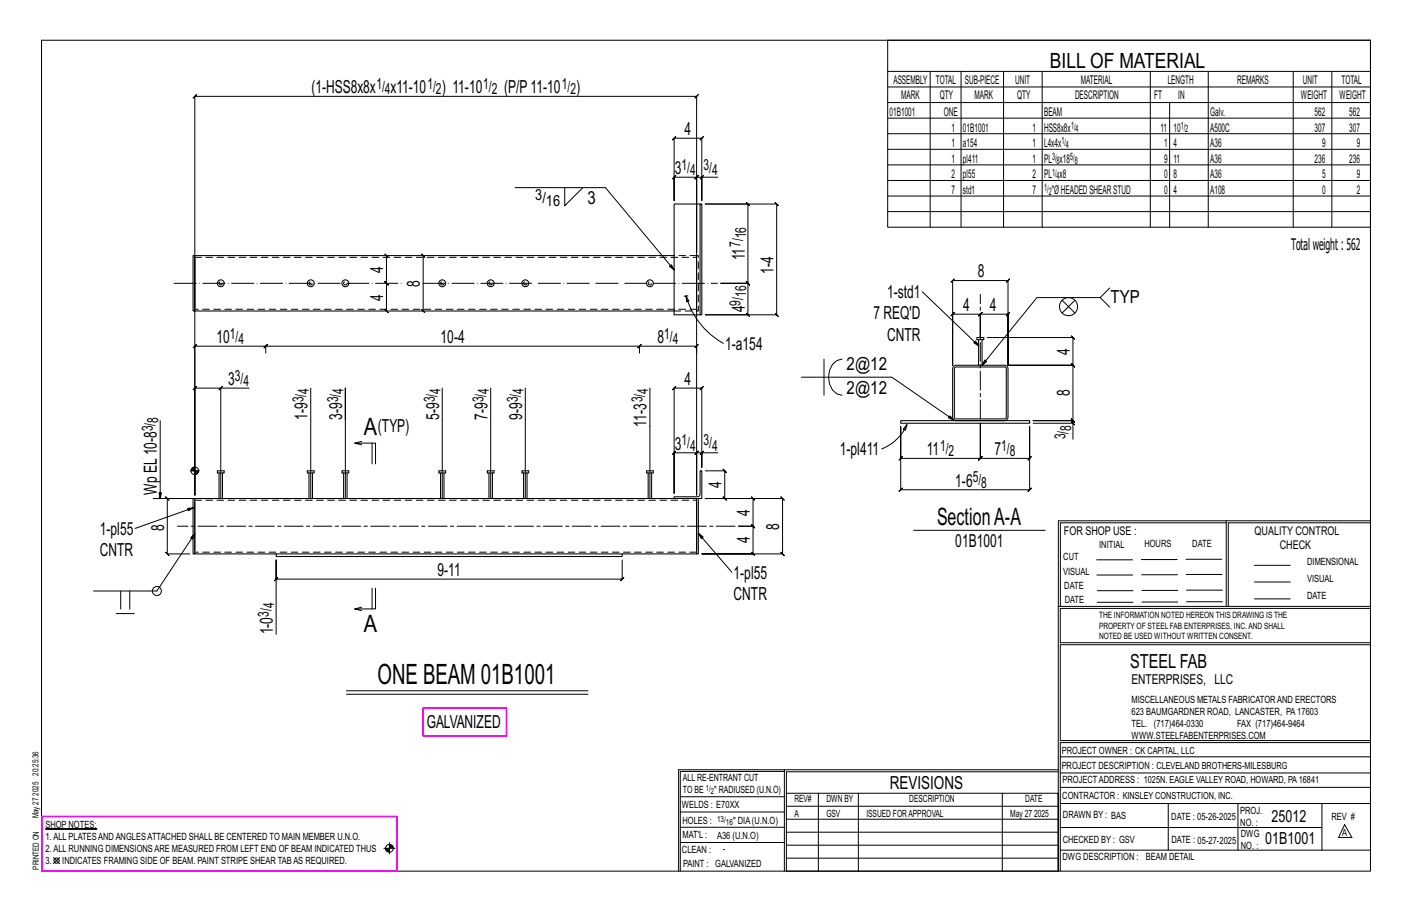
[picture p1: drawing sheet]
<svg xmlns="http://www.w3.org/2000/svg" width="432mm" height="279mm" viewBox="0 0 432 279" stroke-linecap="round" stroke-linejoin="round" font-family="sans-serif">
<path d="M13.9 253.3l15.7 .2z" fill="#000" stroke="#000" stroke-width=".31"/>
<g fill="none" stroke="#000" stroke-width=".31">
<path d="M12.7 12.3h406.4v254h-406.4zM271.5 12.3h147.6v57.2h-147.6zM271.5 21.8h147.6M271.5 26.6h147.6M271.5 31.4h147.6M271.5 36.1h147.6M284.5 21.8v47.7M293.9 21.8v47.7M306.9 21.8v47.7M318.7 21.8v47.7M351.8 21.8v47.7M357.7 31.4v38.1"/>
<path d="M369.5 21.8v47.7M395.5 21.8v47.7M407.3 21.8v47.7M157.5 57.4h27.6l21.1 25.1-1.5-1.1 .6-.5 .9 1.6M172.7 57.4v5.5l5.5-5.5M214.6 54.2h-1.6l.5-.5-1 1 .5-.5v22.9v-22.9l.5-.5-1 1 .5-.5h-6.8l.5-.5-1 1 .5-.5v7.1v-19l-.5 .5 1-1-.5 .5h8.4l-.5 .5 1-1-.5 .5v19v-7.1h4.9M215.1 53.7l-1 1zM271.5 40.9h147.6M271.5 45.6h147.6M271.5 50.4h147.6M271.5 55.2h147.6M271.5 59.9h147.6"/>
<path d="M118.2 78.1l-.5-.5 1 1-.5-.5v8.5l-.5-.5 1 1-1-1 1 1-.5-.5v8.5M129.4 78.1l-.5-.5 1 1-.5-.5v17M215.7 62.4h21.8l-.5-.5 1 1-.5-.5v33.8l-.5-.5 1 1-.5-.5h-21.8h13l.5 .5-1-1 .5 .5v-9.6l.5 .5-1-1 .5 .5h-8.3h8.3l.5 .5-1-1 .5 .5v-24.2l.5 .5-1-1 .5 .5zM271.5 64.7h147.6M117.7 94.6l1 1zM128.9 94.6l1 1zM209.2 90.5h.6M209.8 90.5l.9 1.6-.7 .2zM209.8 90.5a24.1 24.1 0 0 0 11.4 14.5M209.8 90.5h.6M282.1 89.2l17.2 16.5-1.5-.9 .5-.5 1 1.4M291.3 85.8l-.5 .5 1-1-.5 .5h17l-.5 .5 1-1-.5 .5v25.9v-15.7l.5-.5-1 1 .5-.5h-8.5l.5-.5-1 1 .5-.5v7.2v-7.2l.5-.5-1 1 .5-.5h-8.5l.5-.5-1 1 .5-.5v15.7z"/>
<path d="M324.8 91.8l2 1.9 1.9-1.9M324.8 95.7l2-2 1.9 2M336.4 91l3 2.9M339.4 88l-3 3h-19.3l-16.8 20.7 .8-1.6 .6 .4-1.4 1.2M67 119.1l1-1zM76.2 118.6h-8.7v33.8M81.3 107.9v-2.1l.5-.5-1 1 .5-.5h-21.7l.5-.5-1 1 .5-.5v45.5v-32.7l-.5 .5 1-1-.5 .5h7.9M81.3 105.8h114.3l-.5 .5 1-1-.5 .5v2.1M81.8 105.3l-1 1zM95 118.6v33.8M135.2 118.6v33.8M150.1 118.6v33.8"/>
<path d="M160.6 118.6v33.8M195.6 105.8h17.4l-.5 .5 1-1-.5 .5v2.1M196.1 105.3l-1 1zM198.7 118.6v33.8M245.1 115.3h27.6l19 13.1-1.6-.7 .4-.6 1.2 1.3M252 109.8v11M257.5 109.8a5 5 0 0 0-4.1 5.5 5 5 0 0 0 4.1 5.5M301.9 103.2h26.2l-.5-.5 1 1-.5-.5v8.5l-.5-.5 1 1-.5-.5h-19.8h19.8l-.5-.5 1 1-.5-.5v16.9l-.5-.5 1 1-.5-.5h-12.2h12.2l-.5-.5 1 1-.5-.5v.8M49 128.6v23.8l-.4-1.8h.8l-.4 1.8M105.6 128.3v-9.7v33.8M110.6 136l-2.1-.5h6.3v6.3M110.6 134.9l-2.1 .6"/>
<path d="M113.8 135.5v6.3M214.6 138.4l.5-.5-1 1zM214.6 138.4h-1.6l.5-.5-1 1 .5-.5v12.9M219.5 138.4h-4.9v4.5v-24.3l.5-.5-1 1 .5-.5h-8.4l.5-.5-1 1 .5-.5v32.2v-12.4l-.5 .5 1-1-.5 .5h6.8l-.5 .5 1-1-.5 .5v12.9M275.5 130.4v9.7l-.5 .5 1-1-.5 .5h24.3l-.5 .5 1-1-.5 .5v-10.7v10.7l-.5 .5 1-1-.5 .5h15.1l-.5 .5 1-1-.5 .5v-9.7v19.3l.5-.5-1 1 .5-.5h-39.4l.5-.5-1 1 .5-.5zM277.4 129.8l-.5 1.7-.7-.3zM277.4 129.8a14 14 0 0 1-7.8 7.4M315.9 129.4h12.2v4.9M327.6 128.9l1 1zM46.9 152.4h12.7M58 152.4h-6.8l-.5-.5 1 1-.5-.5v16.9l-.5-.5 1 1-.5-.5h6.8M58.2 143.9h2.8"/>
<path d="M58.5 143.4v.5M58.7 143.1v.8M58.9 142.9v1M59.1 142.8v1.1M59.2 155.2l-1.8 .2 .2 .7 1.6-.9-17.9 6.3M59.4 142.8v1.1M59.6 142.5v8.8v-121.8l-.5 .5 1-1-.5 .5h153.4l-.5 .5 1-1-.5 .5v121.8M59.8 143.9v1.2M60 143.9v1.1M60.2 143.9v1M60.4 143.9v.8M60.6 143.9v.5"/>
<path d="M215.7 143.9h5.9l-.5-.5 1 1-.5-.5v8.5l-.5-.5 1 1-.5-.5h-5.9M215.7 152.4h23.6l-.5-.5 1 1-.5-.5v16.9l-.5-.5 1 1-.5-.5h-24.7h15.7l.5 .5-1-1 .5 .5v-8.4l.5 .5-1-1 .5 .5h-4.5h4.5l.5 .5-1-1 .5 .5v-8.5l.5 .5-1-1 .5 .5zM375 159.8h-50.7v25.6M375 159.2h-51.3l-.1 107.1M419.1 159.2h-44.1v26.2M419.1 159.8h-43.5v25.6M59.6 163.2l-1.3 1.2 .6 .4 .7-1.6-11.6 17.5h-19.4M113.8 179.8v6.3M114.8 179.8v6.3h-6.3l2.1 .6M190.3 171.2v5.8l.5-.5-1 1 .5-.5h-105.9l.5-.5-1 1 .5-.5v-5.8v22.7M213.6 163.1l.9 1.5 .5-.5-1.4-1 10.2 11.8M279.4 162.1h40.2"/>
<path d="M335.4 171.1h10.9M335.4 175.8h11M349 171h11M349.1 175.7h11M362.7 171h10.9M362.7 175.6h11M383.6 172.8h11M383.6 177.9h11M35.5 187.6h5.6M36.9 180.7v5.5M39.7 180.7v5.5M110.6 185.6l-2.1 .5"/>
<path d="M323.7 185.4h95.4M335.5 184.1h11M335.5 180.6h11M349.2 184h11M349.2 180.5h11M362.9 180.4h10.9M362.9 184h10.9M383.6 183.1h11M419.1 186h-94.9v10.5h94.9M419.1 197.1h-94.9v29.3h94.9v.6h-94.9v39.3M106 211.2h73.8M106 212.2h73.8"/>
<path d="M239.9 235.8h-31.9v30.5M239.9 235.3h-32.4v31M323.6 235.3h-83.7v31M323.6 235.9h-83.1v6.6M324.2 236.3h94.9M324.2 231.4h94.9M117.4 259.3h3.4M117.9 259.5h1.2M118 259.7h1.1M118 259.9h1.1M119.1 257.6v3.4M119.1 258.3h.6"/>
<path d="M119.1 258.7h1M119.1 259.1h1.2M119.1 258.5h.9M119.1 258.9h1.1M208 252.9h31.9M208 257.5h31.9M208 243.6h31.9M208 248.2h31.9M240.5 242.5h83.1v23.8h-83.1zM240.5 258.4h83.1M240.5 254.4h83.1M240.5 250.4h83.1"/>
<path d="M240.5 246.5h83.1M250.3 242.5v23.8M262.5 242.5v23.8M306.5 242.5v23.8M324.2 253h80.1M324.2 245.6h94.9M324.2 259.9h94.9M324.2 240.7h94.9M357.3 245.6v14.3M378.6 245.6v14.3M404.3 245.6v14.3M411.2 252.1l2.2 3.9h-4z"/>
<path d="M16.4 262.1l1.8 1.9M18.2 262.1l-1.8 1.9M118.2 260.1h.9M118.4 260.3h.7M240.5 262.3h83.1"/>
<circle cx="326.8" cy="93.7" r="2.77"/>
<circle cx="59.6" cy="143.9" r="1.16"/>
<circle cx="48" cy="180.7" r="1.38"/>
<circle cx="119.1" cy="259.3" r="1.19"/>
<circle cx="17.3" cy="263.1" r=".81"/>
</g>
<path d="M129.4 216.4h25.5v8.6h-25.5zM12.8 249.6h108.6v16.6h-108.6z" fill="none" stroke="#f0f" stroke-width=".5"/>
<g fill="none" stroke="#000" stroke-width=".32">
<path d="M59 78.1h.6v17h-.6zM59.6 79.2v14.8M59.6 78.1h146.6M214.1 62.4h.5v33.8h-.5zM214.1 62.4h-7.9v33.8h7.9M59.6 95.1h146.6M291.6 112l.8-.3h14.8a1.06 1.06 0 0 1 1.1 1v14.8a1.06 1.06 0 0 1-1.1 1.1h-14.8a1.06 1.06 0 0 1-1.1-1.1v-14.8zM292 112.3l.4-.1 15.2 .1 .1 .4-.1 15.2-.4 .2-15.2-.2-.1-.4zM298.7 103.2h2.2v.6h-2.2zM299.3 103.8v7.9M300.3 103.8v7.9M275.5 128.6h39.4v.8h-39.4z"/>
<path d="M59 152.4h.6v16.9h-.6zM59.6 153.4v14.9M59.6 152.4h146.6M66.5 143.9h2.1v.7h-2.1zM67 144.6v7.8M68 144.6v7.8M94 143.9h2.1v.7h-2.1zM94.5 144.6v7.8M95.6 144.6v7.8M104.6 143.9h2.1v.7h-2.1zM105.1 144.6v7.8M106.1 144.6v7.8"/>
<path d="M134.2 143.9h2.1v.7h-2.1zM134.7 144.6v7.8M135.8 144.6v7.8M149 143.9h2.1v.7h-2.1zM149.5 144.6v7.8M150.6 144.6v7.8M159.6 143.9h2.1v.7h-2.1zM160.1 144.6v7.8M161.2 144.6v7.8M197.7 143.9h2.1v.7h-2.1zM198.2 144.6v7.8M199.3 144.6v7.8"/>
<path d="M213 152.4v16.9h.6v-16.9M213 153.4v14.9M214.1 143.9h.5v8.5h-8.4v-.5h7.1a.79 .79 0 0 0 .8-.8zM59.6 169.3h24.8M84.4 169.3h105.9v.8h-105.9zM190.3 169.3h22.7"/>
<circle cx="67.5" cy="86.6" r="1.06"/>
<circle cx="95" cy="86.6" r="1.06"/>
<circle cx="105.6" cy="86.6" r="1.06"/>
<circle cx="135.2" cy="86.6" r="1.06"/>
<circle cx="150.1" cy="86.6" r="1.06"/>
<circle cx="160.6" cy="86.6" r="1.06"/>
<circle cx="198.7" cy="86.6" r="1.06"/>
</g>
<g fill="none" stroke="#000" stroke-width=".31" stroke-dasharray="2 1.4">
<path d="M59.6 78.7h153.4M213 78.1h.6v17h-.6zM213 78.1h-6.8M206.2 95.1h6.8M213 94v-14.8M213 94.5h-153.4M59.6 152.9h153.4M213 168.8h-153.4"/>
<circle cx="67.5" cy="86.6" r=".53"/>
<circle cx="95" cy="86.6" r=".53"/>
<circle cx="105.6" cy="86.6" r=".53"/>
<circle cx="135.2" cy="86.6" r=".53"/>
<circle cx="150.1" cy="86.6" r=".53"/>
<circle cx="160.6" cy="86.6" r=".53"/>
<circle cx="198.7" cy="86.6" r=".53"/>
</g>
<path d="M53.2 86.6h69.7M129.4 86.6h90" fill="none" stroke="#000" stroke-width=".31" stroke-dasharray="6.8 1 0 1"/>
<path d="M299.8 128.1v-38.1M224.8 160.9h-170.5" fill="none" stroke="#000" stroke-width=".31" stroke-dasharray="5.8 1 1 1"/>
<text font-size="8.6" x="115.5" y="209.2">ONE BEAM 01B1001</text>
<g font-size="7.3">
<text x="111.3" y="133">A</text>
<text x="286.5" y="160.4">SectionA-A</text>
<text x="111.3" y="193.3">A</text>
</g>
<text font-size="6.4" x="321.1" y="20.7">BILL OF MATERIAL</text>
<text font-size="5.9" x="345.6" y="204.1">STEEL FAB</text>
<g font-size="5.5">
<text x="95.2" y="28.5">(1-HSS8x8x</text>
<text x="119.4" y="28.5">x11-10</text>
<text x="135.1" y="28.5">) 11-10</text>
<text x="154.2" y="28.5">(P/P11-10</text>
<text x="176.2" y="28.5">)</text>
<text x="209.4" y="41.3">4</text>
<text x="206.4" y="53.2">3</text>
<text x="179.6" y="62.5">3</text>
<text x="117.2" y="83.4" transform="rotate(-90 117.2 83.4)">4</text>
<text x="227.7" y="79.6" transform="rotate(-90 227.7 79.6)">11</text>
<text x="236.5" y="83.7" transform="rotate(-90 236.5 83.7)">1-4</text>
<text x="128.4" y="87.6" transform="rotate(-90 128.4 87.6)">8</text>
<text x="299" y="84.8">8</text>
<text x="117.2" y="91.9" transform="rotate(-90 117.2 91.9)">4</text>
<text x="227.7" y="95.5" transform="rotate(-90 227.7 95.5)">4</text>
<text x="271.3" y="91.1">1-std1</text>
<text x="294.5" y="95.1">4</text>
<text x="302.7" y="95.1">4</text>
<text x="339.6" y="92.7">TYP</text>
<text x="267.1" y="97.6">7 REQ'D</text>
<text x="66.2" y="104.8">10</text>
<text x="134.7" y="104.8">10-4</text>
<text x="201.1" y="104.8">8</text>
<text x="221.7" y="106.9">1-a154</text>
<text x="271.3" y="104.2">CNTR</text>
<text x="258.9" y="113.1">2@12</text>
<text x="327.1" y="108.4" transform="rotate(-90 327.1 108.4)">4</text>
<text x="69.8" y="117.7">3</text>
<text x="209.4" y="117.7">4</text>
<text x="258.9" y="120.4">2@12</text>
<text x="327.1" y="121.1" transform="rotate(-90 327.1 121.1)">8</text>
<text x="94" y="128.3" transform="rotate(-90 94 128.3)">1-9</text>
<text x="104.6" y="128.3" transform="rotate(-90 104.6 128.3)">3-9</text>
<text x="134.3" y="128.3" transform="rotate(-90 134.3 128.3)">5-9</text>
<text x="149.1" y="128.3" transform="rotate(-90 149.1 128.3)">7-9</text>
<text x="159.7" y="128.3" transform="rotate(-90 159.7 128.3)">9-9</text>
<text x="197.8" y="130.4" transform="rotate(-90 197.8 130.4)">11-3</text>
<text x="115.6" y="132.1">(TYP)</text>
<text x="206.4" y="137.4">3</text>
<text x="256.8" y="139.1">1-pl411</text>
<text x="283.4" y="139.1">11</text>
<text x="304.1" y="139.1">7</text>
<text x="220.6" y="149.2" transform="rotate(-90 220.6 149.2)">4</text>
<text x="292.1" y="148.7">1-6</text>
<text x="48" y="151.3" transform="rotate(-90 48 151.3)">Wp EL10-8</text>
<text x="229.3" y="157.6" transform="rotate(-90 229.3 157.6)">4</text>
<text x="238.3" y="161.9" transform="rotate(-90 238.3 161.9)">8</text>
<text x="30.5" y="163.5">1-pl55</text>
<text x="50.2" y="162.3" transform="rotate(-90 50.2 162.3)">8</text>
<text x="229.3" y="166.1" transform="rotate(-90 229.3 166.1)">4</text>
<text x="292.1" y="167.1">01B1001</text>
<text x="30.6" y="170">CNTR</text>
<text x="133.8" y="176">9-11</text>
<text x="224.3" y="176.8">1-pl55</text>
<text x="224.3" y="183.4">CNTR</text>
<text x="83.5" y="193.9" transform="rotate(-90 83.5 193.9)">1-0</text>
<text x="130.5" y="222.5">GALVANIZED</text>
<text x="272.2" y="241.1">REVISIONS</text>
</g>
<g font-size="5.1">
<text x="388.9" y="251.3">25012</text>
<text x="386.9" y="258.1">01B1001</text>
</g>
<text font-size="4.9" x="394.8" y="76.4">Totalweight : 562</text>
<g font-size="4.7">
<text x="115.1" y="27.2">1/</text>
<text x="117.7" y="28.9">4</text>
<text x="130.7" y="27.2">1/</text>
<text x="133.3" y="28.9">2</text>
<text x="147.8" y="27.2">1/</text>
<text x="150.4" y="28.9">2</text>
<text x="171.8" y="27.2">1/</text>
<text x="174.4" y="28.9">2</text>
<text x="208.4" y="51.9">1/</text>
<text x="211.1" y="53.6">4</text>
<text x="215.1" y="51.9">3/</text>
<text x="217.8" y="53.6">4</text>
<text x="163.7" y="61.2">3/</text>
<text x="167" y="62.9">16</text>
<text x="226.5" y="75.5" transform="rotate(-90 226.5 75.5)">7/</text>
<text x="228.1" y="72.9" transform="rotate(-90 228.1 72.9)">16</text>
<text x="226.5" y="93.4" transform="rotate(-90 226.5 93.4)">9/</text>
<text x="228.1" y="90.8" transform="rotate(-90 228.1 90.8)">16</text>
<text x="70.3" y="103.6">1/</text>
<text x="72.9" y="105.2">4</text>
<text x="203.1" y="103.6">1/</text>
<text x="205.8" y="105.2">4</text>
<text x="71.8" y="116.4">3/</text>
<text x="74.5" y="118.1">4</text>
<text x="92.8" y="123" transform="rotate(-90 92.8 123)">3/</text>
<text x="94.4" y="120.4" transform="rotate(-90 94.4 120.4)">4</text>
<text x="103.4" y="123" transform="rotate(-90 103.4 123)">3/</text>
<text x="105" y="120.4" transform="rotate(-90 105 120.4)">4</text>
<text x="133" y="123" transform="rotate(-90 133 123)">3/</text>
<text x="134.7" y="120.4" transform="rotate(-90 134.7 120.4)">4</text>
<text x="147.8" y="123" transform="rotate(-90 147.8 123)">3/</text>
<text x="149.5" y="120.4" transform="rotate(-90 149.5 120.4)">4</text>
<text x="158.4" y="123" transform="rotate(-90 158.4 123)">3/</text>
<text x="160.1" y="120.4" transform="rotate(-90 160.1 120.4)">4</text>
<text x="196.5" y="123" transform="rotate(-90 196.5 123)">3/</text>
<text x="198.2" y="120.4" transform="rotate(-90 198.2 120.4)">4</text>
<text x="46.8" y="131.9" transform="rotate(-90 46.8 131.9)">3/</text>
<text x="48.4" y="129.3" transform="rotate(-90 48.4 129.3)">8</text>
<text x="327.5" y="131.7" transform="rotate(-90 327.5 131.7)">8</text>
<text x="208.4" y="136.2">1/</text>
<text x="211.1" y="137.8">4</text>
<text x="215.1" y="136.2">3/</text>
<text x="217.8" y="137.8">4</text>
<text x="287.5" y="137.9">1/</text>
<text x="306.2" y="137.9">1/</text>
<text x="325.9" y="134.3" transform="rotate(-90 325.9 134.3)">3/</text>
<text x="290.1" y="139.5">2</text>
<text x="308.8" y="139.5">8</text>
<text x="297.5" y="147.5">5/</text>
<text x="300.1" y="149.1">8</text>
<text x="83.9" y="186" transform="rotate(-90 83.9 186)">4</text>
<text x="82.2" y="188.6" transform="rotate(-90 82.2 188.6)">3/</text>
</g>
<text font-size="4.2" x="346" y="209.1">ENTERPRISES, LLC</text>
<g font-size="3.7">
<text x="273.2" y="25.6">ASSEMBLY</text>
<text x="286.2" y="25.6">TOTAL</text>
<text x="295.1" y="25.6">SUB-PIECE</text>
<text x="310.4" y="25.6">UNIT</text>
<text x="330.5" y="25.6">MATERIAL</text>
<text x="357.1" y="25.6">LENGTH</text>
<text x="378.3" y="25.6">REMARKS</text>
<text x="398.4" y="25.6">UNIT</text>
<text x="410.2" y="25.6">TOTAL</text>
<text x="272.1" y="35.5">01B1001</text>
<text x="275.6" y="30.4">MARK</text>
<text x="287.4" y="30.4">QTY</text>
<text x="288.6" y="35.5">ONE</text>
<text x="298" y="30.4">MARK</text>
<text x="311" y="30.4">QTY</text>
<text x="319.3" y="35.5">BEAM</text>
<text x="328.7" y="30.4">DESCRIPTION</text>
<text x="353" y="30.4">FT</text>
<text x="360.3" y="30.4">IN</text>
<text x="370.1" y="35.5">Galv.</text>
<text x="397.8" y="30.4">WEIGHT</text>
<text x="402" y="35.5">562</text>
<text x="409.6" y="30.4">WEIGHT</text>
<text x="412.6" y="35.5">562</text>
<text x="290.9" y="40.2">1</text>
<text x="294.5" y="40.2">01B1001</text>
<text x="315.8" y="40.2">1</text>
<text x="319.3" y="40.2">HSS8x8x</text>
<text x="354.9" y="40.2">11</text>
<text x="358.9" y="40.2">10</text>
<text x="370.1" y="40.2">A500C</text>
<text x="402" y="40.2">307</text>
<text x="412.6" y="40.2">307</text>
<text x="290.9" y="45">1</text>
<text x="294.5" y="45">a154</text>
<text x="315.8" y="45">1</text>
<text x="319.3" y="45">L4x4x</text>
<text x="356" y="45">1</text>
<text x="358.9" y="45">4</text>
<text x="370.1" y="45">A36</text>
<text x="404.3" y="45">9</text>
<text x="415" y="45">9</text>
<text x="290.9" y="49.7">1</text>
<text x="294.5" y="49.7">pl411</text>
<text x="315.8" y="49.7">1</text>
<text x="319.3" y="49.7">PL x18</text>
<text x="356" y="49.7">9</text>
<text x="358.9" y="49.7">11</text>
<text x="370.1" y="49.7">A36</text>
<text x="402" y="49.7">236</text>
<text x="412.6" y="49.7">236</text>
<text x="290.9" y="54.5">2</text>
<text x="290.9" y="59.3">7</text>
<text x="294.5" y="54.5">pl55</text>
<text x="294.5" y="59.3">std1</text>
<text x="315.8" y="54.5">2</text>
<text x="315.8" y="59.3">7</text>
<text x="319.3" y="54.5">PL x8</text>
<text x="321.6" y="59.3">&quot;ØHEADEDSHEARSTUD</text>
<text x="356" y="54.5">0</text>
<text x="356" y="59.3">0</text>
<text x="358.9" y="54.5">8</text>
<text x="358.9" y="59.3">4</text>
<text x="370.1" y="54.5">A36</text>
<text x="370.1" y="59.3">A108</text>
<text x="404.3" y="54.5">5</text>
<text x="404.3" y="59.3">0</text>
<text x="415" y="54.5">9</text>
<text x="415" y="59.3">2</text>
<text x="325.3" y="163.4">FOR SHOP USE :</text>
<text x="383.7" y="163.4">QUALITY CONTROL</text>
<text x="391.4" y="167.8">CHECK</text>
</g>
<g font-size="3.1">
<text x="327.5" y="39.4">1/</text>
<text x="328.9" y="40.5">4</text>
<text x="361.1" y="39.4">1/</text>
<text x="362.5" y="40.5">2</text>
<text x="324.6" y="44.1">1/</text>
<text x="326" y="45.3">4</text>
<text x="321.7" y="48.9">3/</text>
<text x="321.7" y="53.7">1/</text>
<text x="323.1" y="50">8</text>
<text x="327.2" y="48.9">5/</text>
<text x="328.6" y="50">8</text>
<text x="319.3" y="58.4">1/</text>
<text x="320.7" y="59.5">2</text>
<text x="323.1" y="54.8">4</text>
<text x="336.2" y="167.4">INITIAL</text>
<text x="350" y="167.1">HOURS</text>
<text x="364.6" y="167.2">DATE</text>
<text x="325.2" y="171.3">CUT</text>
<text x="399.8" y="172.8">DIMENSIONAL</text>
<text x="325.1" y="175.8">VISUAL</text>
<text x="399.8" y="177.9">VISUAL</text>
<text x="325.5" y="180">DATE</text>
<text x="325.7" y="184.4">DATE</text>
<text x="399.8" y="183.1">DATE</text>
<text x="346" y="215">MISCELLANEOUS METALS FABRICATORAND ERECTORS</text>
<text x="346" y="218.6">623 BAUMGARDNER ROAD, LANCASTER, PA17603</text>
<text x="346" y="225.8">WWW.STEELFABENTERPRISES.COM</text>
<text x="346" y="222.2">TEL. (717)464-0330</text>
<text x="378.3" y="222.2">FAX (717)464-9464</text>
<text x="324.7" y="230.5">PROJECT OWNER : CK CAPITAL, LLC</text>
<text x="208.8" y="238.8">ALL RE-ENTRANT CUT</text>
<text x="324.7" y="235.1">PROJECT DESCRIPTION : CLEVELAND BROTHERS-MILESBURG</text>
<text x="324.9" y="239.5">PROJECTADDRESS : 1025N. EAGLE VALLEY ROAD, HOWARD, PA16841</text>
<text x="208.8" y="242.5">TO BE</text>
<text x="218.4" y="242.5">&quot; RADIUSED (U.N.O)</text>
<text x="242.9" y="245.3">REV#</text>
<text x="252.7" y="245.3">DWN BY</text>
<text x="278.1" y="245.3">DESCRIPTION</text>
<text x="313.5" y="245.3">DATE</text>
<text x="324.9" y="244.2">CONTRACTOR : KINSLEY CONSTRUCTION, INC.</text>
<text x="208.5" y="247">WELDS : E70XX</text>
<text x="208.7" y="251.7">HOLES :</text>
<text x="224.2" y="251.8">&quot; DIA(U.N.O)</text>
<text x="242.9" y="249.9">A</text>
<text x="252.7" y="249.9">GSV</text>
<text x="264.9" y="249.9">ISSUED FORAPPROVAL</text>
<text x="309" y="249.9">May 27</text>
<text x="316.2" y="249.9">2025</text>
<text x="325.1" y="250">DRAWN BY : BAS</text>
<text x="358.2" y="250.5">DATE : 05-26-2025</text>
<text x="379.3" y="248.9">PROJ.</text>
<text x="407.2" y="250.5">REV #</text>
<text x="13.9" y="256.8">1.ALL PLATESANDANGLESATTACHED SHALL BE CENTERED TO MAIN MEMBER U.N.O.</text>
<text x="13.9" y="253.2">SHOP NOTES:</text>
<text x="208.7" y="256.3">MAT'L :</text>
<text x="219.3" y="256.4">A36 (U.N.O)</text>
<text x="325" y="257.6">CHECKED BY : GSV</text>
<text x="358.3" y="257.7">DATE : 05-27-2025</text>
<text x="379.3" y="252.5">NO. :</text>
<text x="379.5" y="255.9">DWG</text>
<text x="410.5" y="255.5">A</text>
<text x="13.9" y="260.4">2.ALL RUNNING DIMENSIONSARE MEASURED FROM LEFT END OF BEAM INDICATED THUS</text>
<text x="208.6" y="260.7">CLEAN :</text>
<text x="221.1" y="260.6">-</text>
<text x="324.9" y="262.9">DWG DESCRIPTION :</text>
<text x="350.4" y="263">BEAM DETAIL</text>
<text x="379.5" y="259.5">NO. :</text>
<text x="13.9" y="264.1">3.</text>
<text x="19" y="264.1">INDICATES FRAMING SIDE OF BEAM. PAINT STRIPE SHEAR TABAS REQUIRED.</text>
<text x="208.9" y="265">PAINT : GALVANIZED</text>
</g>
<g font-size="2.7">
<text x="336.1" y="189">THE INFORMATION NOTED HEREON THIS DRAWING IS THE</text>
<text x="336.1" y="195.4">NOTED BE USED WITHOUT WRITTEN CONSENT.</text>
<text x="336.1" y="192.2">PROPERTY OF STEEL FAB ENTERPRISES, INC.AND SHALL</text>
</g>
<g font-size="2.6">
<text x="215.9" y="241.8">1/</text>
<text x="217.4" y="242.7">2</text>
<text x="219.3" y="251.1">13/</text>
<text x="222" y="252.1">16</text>
</g>
<g font-size="2.5">
<text x="11.7" y="237.1" transform="rotate(-90 11.7 237.1)">20:25:36</text>
<text x="11.8" y="243.3" transform="rotate(-90 11.8 243.3)">2025</text>
<text x="11.8" y="250.1" transform="rotate(-90 11.8 250.1)">May 27</text>
<text x="11.9" y="265.8" transform="rotate(-90 11.9 265.8)">PRINTED ON</text>
</g>
</svg>
